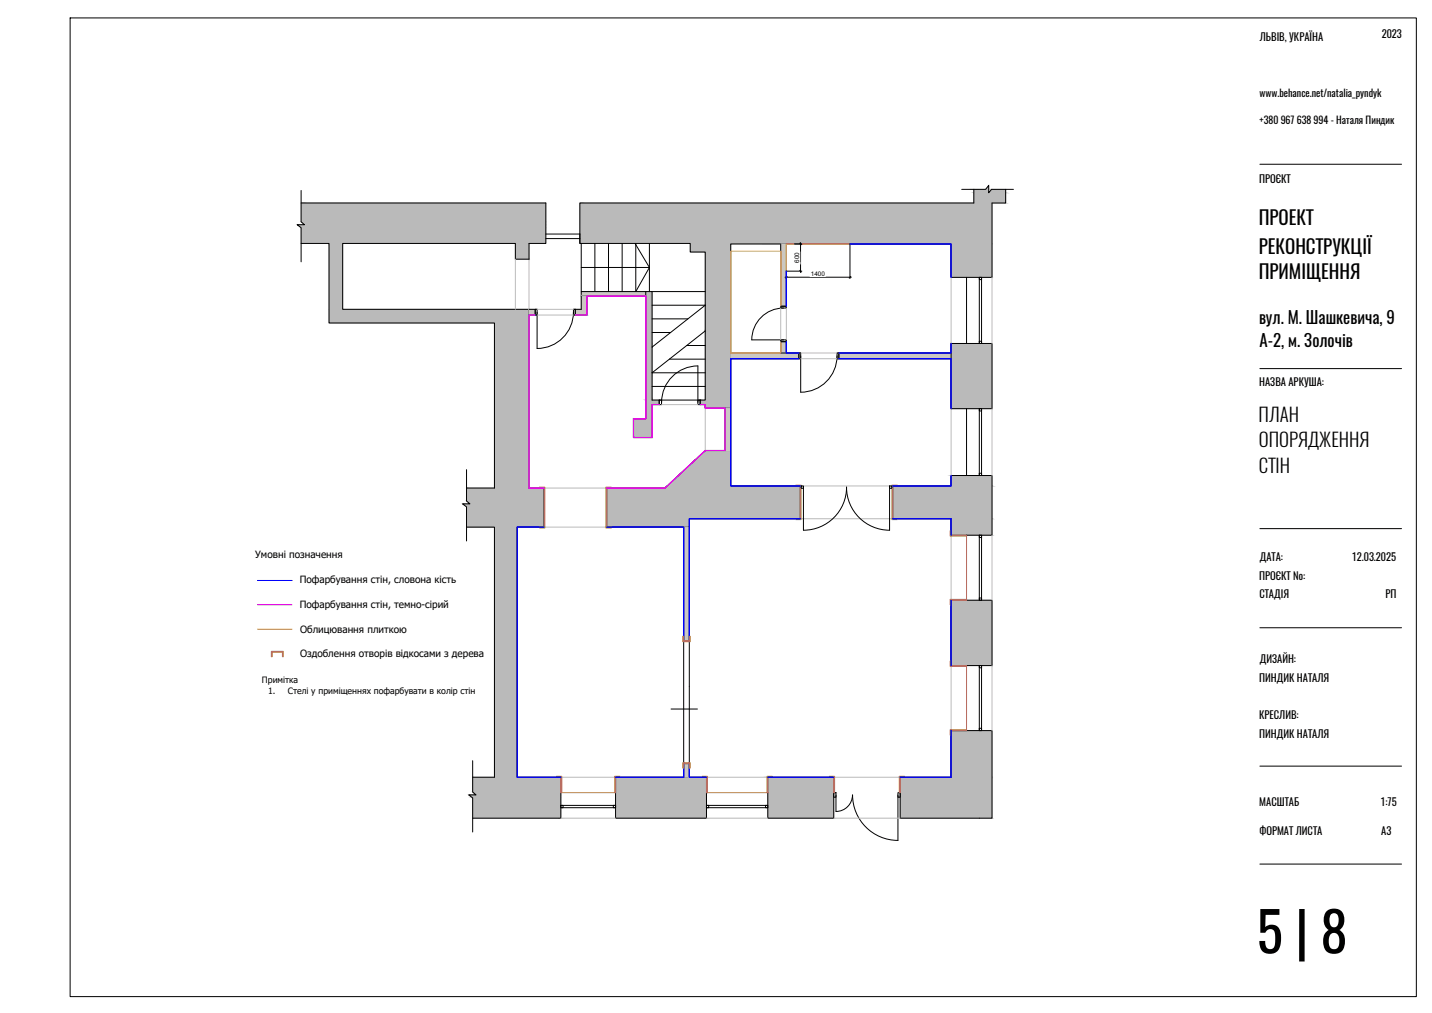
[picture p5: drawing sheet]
<svg xmlns="http://www.w3.org/2000/svg" width="420mm" height="297mm" viewBox="0 0 420 297" stroke-linecap="round" stroke-linejoin="round" font-family="sans-serif">
<!-- layer: 0 -->
<g fill="#bababa" stroke="#bababa" stroke-width=".29">
<path d="M290.1 54.4v1.1h-.9z"/>
<path d="M88.3 59.5l71.8 5.5v-5.5zM88.3 59.5l71.8 5.5h-71.8z"/>
<path d="M88.3 65l71.8 .9v-.9zM88.3 65l71.8 .9h-70.8z"/>
<path d="M87.2 65.9l72.9 .9v-.9zM87.2 65.9l72.9 .9h-71.8z"/>
<path d="M88.3 66.8l71.8 4.6v-4.6zM88.3 66.8l71.8 4.6h-71.8z"/>
<path d="M151.2 71.4l4 4.6v-4.6zM151.2 71.4l4 4.6h-4z"/>
<path d="M96.5 71.4l4 19.3v-19.3zM96.5 71.4l4 19.3h-4z"/>
<path d="M96.5 90.7l58.7 4v-4zM96.5 90.7l58.7 4h-58.7z"/>
<path d="M279.1 100.7l12 19.1v-19.1zM279.1 100.7l12 19.1h-12z"/>
<path d="M279.1 139.4l12 3.1v-3.1zM279.1 139.4l12 3.1h-12z"/>
<path d="M206.9 132.1l7.5 10.4v-10.4zM195.7 142.5l11.2-10.4 7.5 10.4z"/>
<path d="M195.7 142.5l39.1 .6v-.6zM195.1 143.1l.6-.6 39.1 .6z"/>
<path d="M145.1 94.7l10.1 48.4v-48.4zM145.1 94.7l10.1 48.4h-10.1z"/>
<path d="M136.9 143.1l22.7 3.8v-3.8zM136.9 143.1l22.7 3.8h-22.7z"/>
<path d="M136.9 146.9l22.7 .9v-.9zM136.9 146.9l22.7 .9h-21.7z"/>
<path d="M135.7 147.8l23.9 .8v-.8zM135.7 147.8l23.9 .8h-22.7z"/>
<path d="M261.9 142.5l29.2 9.6v-9.6zM261.9 142.5l29.2 9.6h-29.2z"/>
<path d="M178 143.1l56.8 9v-9zM178 143.1l56.8 9h-56.8z"/>
<path d="M136.9 148.6l22.7 4.6v-4.6zM136.9 148.6l22.7 4.6h-22.7z"/>
<path d="M178 152.1l24.2 2.5v-2.5zM178 152.1l24.2 2.5h-24.2z"/>
<path d="M136.9 153.2l22.7 1.4v-1.4zM136.9 153.2l22.7 1.4h-22.7z"/>
<path d="M279.1 152.1l12 4.8v-4.8zM279.1 152.1l12 4.8h-12z"/>
<path d="M279.1 176l12 19.2v-19.2zM279.1 176l12 19.2h-12z"/>
<path d="M279.1 214.2l12 13.7v-13.7zM279.1 214.2l12 13.7h-12z"/>
<path d="M145.1 154.6l6.6 73.3v-73.3zM145.1 154.6l6.6 73.3h-6.6z"/>
<path d="M138.7 227.9l25.8 4.3v-4.3zM138.7 227.9l25.8 4.3h-25.8z"/>
<path d="M225.3 227.9l19.3 4.5v-4.5zM225.3 227.9l19.3 4.5h-19.3z"/>
<path d="M180.6 227.9l26.7 4.5v-4.5zM180.6 227.9l26.7 4.5h-26.7z"/>
<path d="M138.7 232.2l25.8 .2v-.2zM138.7 232.2l25.8 .2h-25.6z"/>
<path d="M138.9 232.4l25.6 .7v-.7zM138.9 232.4l25.6 .7h-24.8z"/>
<path d="M137.5 233.1l27 .9v-.9zM137.5 233.1l27 .9h-25.8z"/>
<path d="M264.1 227.9l27 12v-12zM264.1 227.9l27 12h-27z"/>
<path d="M225.3 232.4l19.3 7.5v-7.5zM225.3 232.4l19.3 7.5h-19.3z"/>
<path d="M180.6 232.4l26.7 7.5v-7.5zM180.6 232.4l26.7 7.5h-26.7z"/>
<path d="M138.7 234l25.8 5.9v-5.9zM138.7 234l25.8 5.9h-25.8z"/>
<path d="M290.9 55.5l4.2 1v-1zM290.9 55.5l4.2 1h-5z"/>
<path d="M285.7 55.5l4.4 1v-1zM285.7 55.5l4.4 1h-4.4z"/>
<path d="M285.7 56.5l9.4 3v-3zM285.7 56.5l9.4 3h-9.4z"/>
<path d="M170.1 59.5l121 11.9v-11.9zM170.1 59.5l121 11.9h-121z"/>
<path d="M202.5 71.4l88.6 .1v-.1zM202.5 71.4l88.6 .1h-88.6z"/>
<path d="M202.5 71.5l11.9 2.4v-2.4zM202.5 71.5l11.9 2.4h-11.9z"/>
<path d="M279.1 71.5l12 9.8v-9.8zM279.1 71.5l12 9.8h-12z"/>
<path d="M206.9 73.9l7.5 15.6v-15.6zM206.9 73.9l7.5 15.6h-7.5z"/>
<path d="M206.9 89.5l7.5 7.5v-7.5zM206.9 89.5l7.5 7.5h-7.5z"/>
<path d="M206.9 97l7.5 20.3v-20.3zM206.9 97l7.5 20.3h-7.5z"/>
<path d="M205.4 117.3l9 1.3v-1.3zM205.4 117.3l9 1.3h-9z"/>
<path d="M206.9 118.6l7.5 1.1v-1.1zM206.9 118.6l7.5 1.1h-7.5z"/>
<path d="M189.5 85.5l1.8 16.3v-16.3zM189.5 85.5l1.8 16.3h-1.8z"/>
<path d="M189.5 101.8l1.8 7.5v-7.5zM189.5 101.8l1.8 7.5h-1.8z"/>
<path d="M189.5 109.3l1.8 8v-8zM189.5 109.3l1.8 8h-1.8z"/>
<path d="M189.5 117.3l3.9 1.3v-1.3zM189.5 117.3l3.9 1.3h-3.9z"/>
<path d="M189.5 118.6l1.8 4.2v-4.2zM189.5 118.6l1.8 4.2h-1.8z"/>
<path d="M185.9 122.8l5.4 5.5v-5.5zM185.9 122.8l5.4 5.5h-5.4z"/>
</g>
<g fill="none" stroke="#000" stroke-width=".29">
<path d="M20.6 5.3h395v286.9h-395zM88.3 59.5h71.8v11.9h-4.9v4.6h-4M88.3 55.8v9.2l1 .9h-2.1l1.1 .9v10M282.2 55.5h7l.9-1.1v2.1l.8-1h6.4M285.7 55.5v4h-115.6v11.9M295.1 55.5v4h-4v21.8h-7.5M88.3 71.4h8.2v23.3h48.6v48.4h-8.2M160.1 70h10M160.1 68.6h10M170.1 68.6v2.8h32.4v2.5h4.4v15.6M170.5 71.4v14.1M170.5 78.4h20"/>
<path d="M174.5 71.4v14.1M178.5 71.4v14.1M182.5 71.4v14.1M186.3 71.4l4.2 7-4 7.1v-14.1M190.5 71.4v14.1M229.1 71.5v18.8M230.7 71.5v18.8M234.7 79.3l.4 .5M234.7 71.3l.4 .5M151.2 90.7h6.4M155.2 90.7v52.4h4.4v11.5h-7.9v73.3h12.8v12h-25.8M155.2 92.4h2.4"/>
<path d="M157 90.7h.6v1.7h-.6zM157 90.7v1.7M157.6 91.5v10.7M168.3 90.7h.5v1.7h-.5zM168.3 91.5a10.7 10.7 0 0 1-10.7 10.7M168.8 90.7v1.7M170.5 86.8v3.9h-2.2M172.2 86.8v5.6h-3.9M189.5 85.5v37.3h-3.6v5.5h5.4v-9.7h2.1v-1.3M189.5 85.5h1.8v16.3M189.5 85.5h-19v1.3h19M191.3 85.5h15.6"/>
<path d="M191.3 89.5h15.6M191.3 93.5h10.5M191.3 97.5h5.5M206.9 97v20.3h-1.5M206.9 89.5l-15.6 12.3M206.9 97l-15.6 12.3h15.6M206.9 89.5v7.5M229.1 89.8h1.6v.5h-1.6zM229.1 99.7h1.6v.5h-1.6zM229.1 99.7v3.8M229.1 89.8h1.6M229.9 90.3a9.3 9.3 0 0 0-9.3 9.3l9.3 .1"/>
<path d="M230.7 99.7v3.8M230.9 81.1l-.4 .4M249.6 81.1l-.4 .4M287.3 81.3h.7v.7h-.7zM287.3 81.3v19.4M288 81.3v19.4M191.3 101.8v15.5h14.1M191.3 113.3h15.6M193.4 117.3h.7v1.3h-.7zM194.1 118a10.7 10.7 0 0 1 10.7-10.7v10.7M196.4 105.3h10.5M201.5 101.3h5.4"/>
<path d="M204.8 117.3h.6v1.3h-.6zM212.7 119.7v12.4M214.4 119.7v12.4M214.4 103.5h20.5M214.4 105.2h20.5M229.1 100.2h1.6M234.4 103.5h.5v1.7h-.5zM234.4 103.5v1.7M245.6 103.5h.5v1.7h-.5zM245.6 104.3a10.7 10.7 0 0 1-10.7 10.7v-10.6M245.6 103.5h33.5M245.6 105.2h33.5"/>
<path d="M246.1 103.5v1.7M283.6 100.7h-4.5v19.1h4.5v19.6h-4.5v3.1h-17.2v9.6h17.2v4.8h12v-17.5h-7.5M283.6 100.7v-19.4h-4.5v-9.8h-64.7v48.2h-7.5v-1.1h-1.5v-1.3M283.6 100.7h7.5v19.1h-7.5M287.3 119.8h.7v.7h-.7zM287.3 100.1h.7v.6h-.7zM287.3 119.8v19.6M288 119.8v19.6M136.9 137.7v9.2l1 .9h-2.2l1.2 .8v10M287.3 138.8h.7v.6h-.7zM136.9 154.6h8.2v73.3h-6.4M178 143.1h17.1l11.8-11h7.5v10.4h20.4v9.6h-32.6v2.5h-24.2z"/>
<path d="M200.6 154.6v73.3M202.2 154.6v73.3M235.1 142.5h.6v.7h-.6zM235.7 142.8v12.7a12.6 12.6 0 0 0 12.7-12.7 12.6 12.6 0 0 0 12.6 12.7v-12.7M261 142.5h.7v.7h-.7zM287.3 156.9h.7v.7h-.7zM287.3 156.9v19.1M288 156.9v19.1M279.1 176h12v19.2h-12zM287.3 175.4h.7v.6h-.7zM200.6 187.9h1.6M287.3 195.2h.7v.6h-.7z"/>
<path d="M287.3 195.2v19M288 195.2v19M196.9 207.9h7.7M279.1 214.2h12v25.7h-27v-12h15v-13.7h4.5M287.3 213.6h.7v.6h-.7zM138.7 223.1v9.1l1 .9h-2.2l1.2 .9v10M164.5 236.2h.7v.6h-.7zM164.5 236.2h16.1M164.5 236.8h16.1M180 236.2h.6v.6h-.6zM180.6 227.9h26.7v12h-26.7zM200.6 223.9h1.6"/>
<path d="M207.3 236.2h.6v.6h-.6zM207.3 236.2h18M207.3 236.8h18M224.6 236.2h.7v.6h-.7zM244.6 227.9v12h-19.3v-12h19.3v4.5M244.6 232.4h.7v1.4h-.7zM245.3 233.1v4.8a4.9 4.9 0 0 0 4.8-4.8 13.3 13.3 0 0 0 13.4 13.3v-13.3M263.5 232.4h.6v1.4h-.6z"/>
</g>
<path d="M158.3 142.8h1.6v12h-1.6v-.2h1.3v-11.5h-1.3zM177.8 142.8h1.5v.3h-1.3v11.5h1.3v.2h-1.5zM233.5 142.2h1.6v10.2h-1.6v-.3h1.3v-9.6h-1.3zM261.7 142.2h1.6v.3h-1.4v9.6h1.4v.3h-1.6zM283.6 156.9v19.1M283.6 195.2v19M164.5 232.4h16.1M207.3 232.4h18" fill="none" stroke="#c66c4e" stroke-width=".29"/>
<g fill="#cbc7c2" stroke="#cbc7c2" stroke-width=".29">
<path d="M170.5 85.5l19 1.3v-1.3zM170.5 85.5l19 1.3h-19z"/>
<path d="M200.6 223.9l1.6 4v-4zM200.6 223.9l1.6 4h-1.6z"/>
<path d="M200.6 154.6l1.6 33.3v-33.3zM200.6 154.6l1.6 33.3h-1.6z"/>
<path d="M229.1 71.5l1.6 18.3v-18.3zM229.1 71.5l1.6 18.3h-1.6z"/>
<path d="M229.1 100.2l1.6 3.3v-3.3zM229.1 100.2l1.6 3.3h-1.6z"/>
<path d="M246.1 103.5l33 1.7v-1.7zM246.1 103.5l33 1.7h-33z"/>
<path d="M214.4 103.5l20 1.7v-1.7zM214.4 103.5l20 1.7h-20z"/>
<path d="M212.7 119.7l1.7 12.4v-12.4zM212.7 119.7l1.7 12.4h-1.7z"/>
<path d="M170.5 86.8l1.7 3.9v-3.9zM170.5 86.8l1.7 3.9h-1.7z"/>
<path d="M168.8 90.7l3.4 1.7v-1.7zM168.8 90.7l3.4 1.7h-3.4z"/>
<path d="M155.2 90.7l1.8 1.7v-1.7zM155.2 90.7l1.8 1.7h-1.8z"/>
</g>
<g fill="none" stroke="#bababa" stroke-width=".29">
<path d="M151.2 76v14.7M155.2 76v14.7M157.6 90.7h10.7M157.6 92.4h10.7M229.1 90.3v9.4M230.7 90.3v9.4M279.1 81.3v19.4M291.1 81.3v19.4M194.1 118.6h10.7M206.9 119.7v12.4M234.9 103.5h10.7M234.9 105.2h10.7"/>
<path d="M279.1 119.8v19.6M291.1 119.8v19.6M159.6 143.1h18.4M159.6 154.6h18.4M234.8 142.5h27.1M234.8 152.1h27.1M279.1 156.9v19.1M291.1 156.9v19.1M279.1 195.2v19M291.1 195.2v19M164.5 227.9h16.1M164.5 239.9h16.1"/>
<path d="M207.3 227.9h18M207.3 239.9h18M244.6 227.9h19.5M244.6 239.9h19.5"/>
</g>
<path d="M151.2 76v-4.6h-50.7v19.3h50.7" fill="none" stroke="#000" stroke-width=".3"/>
<g fill="none" stroke="#c66c4e" stroke-width=".3">
<path d="M278.8 155.6h.3v1.3h4.5v.3h-4.8zM278.8 175.8h4.8v.2h-4.5v1.3h-.3zM79.6 191h3.5v1.6h-.2v-1.4h-3v1.4h-.3zM200.3 186.6h.3v1.3h1.6v-1.3h.3v1.6h-2.2zM278.8 193.8h.3v1.4h4.5v.2h-4.8zM278.8 214h4.8v.2h-4.5v1.4h-.3zM163.2 227.6h1.6v4.8h-.3v-4.5h-1.3zM180.3 227.6h1.6v.3h-1.3v4.5h-.3zM200.3 223.6h2.2v1.6h-.3v-1.3h-1.6v1.3h-.3zM206 227.6h1.6v4.8h-.3v-4.5h-1.3zM225 227.6h1.6v.3h-1.3v4.5h-.3zM243.3 227.6h1.6v4.8h-.3v-4.5h-1.3z"/>
<path d="M263.9 227.6h1.6v.3h-1.4v4.5h-.2z"/>
</g>
<g fill="none" stroke="#00f" stroke-width=".4">
<path d="M230.7 79.5v10.3M249.4 71.5h29.7v9.8M230.7 100.2v3.3h3.7M234.4 105.2h-20v37.3h20.4M246.1 105.2h33v14.6M279.1 100.7v2.8h-33M279.1 139.4v3.1h-17.2M159.6 154.6h-7.9v73.3h12.8M178 154.6h22.6v33.3M234.8 152.1h-32.6v35.8M261.9 152.1h17.2v4.8M279.1 176v19.2"/>
<path d="M279.1 214.2v13.7h-15M200.6 223.9v4h-20M202.2 223.9v4h5.1M225.3 227.9h19.3"/>
</g>
<path d="M249.4 71.5h-18.7v8M229.1 89.8v-16.2h-14.7v29.9h14.7v-3.3M75.5 184.5h10.2" fill="none" stroke="#ffbf00" stroke-width=".3"/>
<!-- layer: ds_text -->
<path d="M230.7 79.5v2.2M230.7 79.5h4.6M233.1 71.5h2.2M234.9 71.1v8.8M249.4 71.5v10.2M230.3 81.3h19.5" fill="none" stroke="#000" stroke-width=".29"/>
<g fill="#fff" stroke="#fff" stroke-width=".29">
<path d="M238 79.4v1.7l4.1-1.7zM238 81.1l4.1-1.7v1.7z"/>
<path d="M233 73.9v3.2h1.7zM233 73.9h1.7v3.2z"/>
</g>
<!-- layer: 0 -->
<path d="M157 92.4h-1.8v50.7h4.4M168.8 92.4h3.4v-5.6h17.3v36h-3.6v5.5h5.4v-9.7h2.1M205.4 118.6h1.5v1.1h5.8v12.4h-5.8l-11.8 11h-17.1" fill="none" stroke="#f0f" stroke-width=".4"/>
<path d="M75.5 170.2h10.2" fill="none" stroke="#00f" stroke-width=".3"/>
<path d="M75.5 177.4h10.2" fill="none" stroke="#f0f" stroke-width=".3"/>
<!-- layer: ds_heavy -->
<path d="M369.7 48.2h41.5M369.7 108.1h41.5M369.7 155h41.5M369.7 184.1h41.5M369.7 224.6h41.5M369.7 253.4h41.5" fill="none" stroke="#000" stroke-width=".29"/>
<text font-size="16.1" x="368.7" y="279.6">5 | 8</text>
<g font-size="5.6">
<text x="369.3" y="66.1">ПРОЕКТ</text>
<text x="369.3" y="74.4">РЕКОНСТРУКЦІЇ</text>
<text x="369.3" y="81.7">ПРИМІЩЕННЯ</text>
</g>
<g font-size="5.5">
<text x="369.3" y="123.6">ПЛАН</text>
<text x="369.4" y="131.1">ОПОРЯДЖЕННЯ</text>
<text x="369.4" y="138.7">СТІН</text>
</g>
<g font-size="4.9">
<text x="369.4" y="95">вул. М. Шашкевича, 9</text>
<text x="369.6" y="101.7">А-2, м. Золочів</text>
</g>
<g font-size="3.1">
<text x="405.4" y="11">2023</text>
<text x="369.7" y="12.1">ЛЬВІВ, УКРАЇНА</text>
<text x="369.5" y="53.6">ПРОЄКТ</text>
<text x="369.5" y="113.1">НАЗВА АРКУША:</text>
<text x="369.6" y="164.5">ДАТА:</text>
<text x="396.7" y="164.5">12.03.2025</text>
<text x="369.5" y="170">ПРОЄКТ №:</text>
<text x="369.5" y="175.4">СТАДІЯ</text>
<text x="406.5" y="175.3">РП</text>
<text x="369.6" y="194.4">ДИЗАЙН:</text>
<text x="369.5" y="200">ПИНДИК НАТАЛЯ</text>
<text x="369.5" y="210.9">КРЕСЛИВ:</text>
<text x="369.5" y="216.3">ПИНДИК НАТАЛЯ</text>
<text x="369.5" y="236.4">МАСШТАБ</text>
<text x="405.1" y="236.4">1:75</text>
<text x="369.5" y="245">ФОРМАТ ЛИСТА</text>
<text x="405.3" y="244.7">A3</text>
</g>
<g font-size="3">
<text x="369.6" y="28.5">www.behance.net/natalia_pyndyk</text>
<text x="369.6" y="36.5">+380 967 638 994 - Наталя Пиндик</text>
</g>
<g font-size="2.9">
<text x="74.9" y="163.5">Умовні позначення</text>
<text x="87.9" y="171">Пофарбування стін, словона кість</text>
<text x="87.9" y="178.3">Пофарбування стін, темно-сірий</text>
<text x="88.1" y="185.5">Облицювання плиткою</text>
<text x="88.1" y="192.8">Оздоблення отворів відкосами з дерева</text>
</g>
<g font-size="2.6">
<text x="76.9" y="200.2">Примітка</text>
<text x="78.6" y="203.4">1.</text>
<text x="84.4" y="203.4">Стелі у приміщеннях пофарбувати в колір стін</text>
</g>
<g font-size="1.9">
<text x="234.5" y="77.1" transform="rotate(-90 234.5 77.1)">600</text>
<text x="237.9" y="80.9">1400</text>
</g>
</svg>
